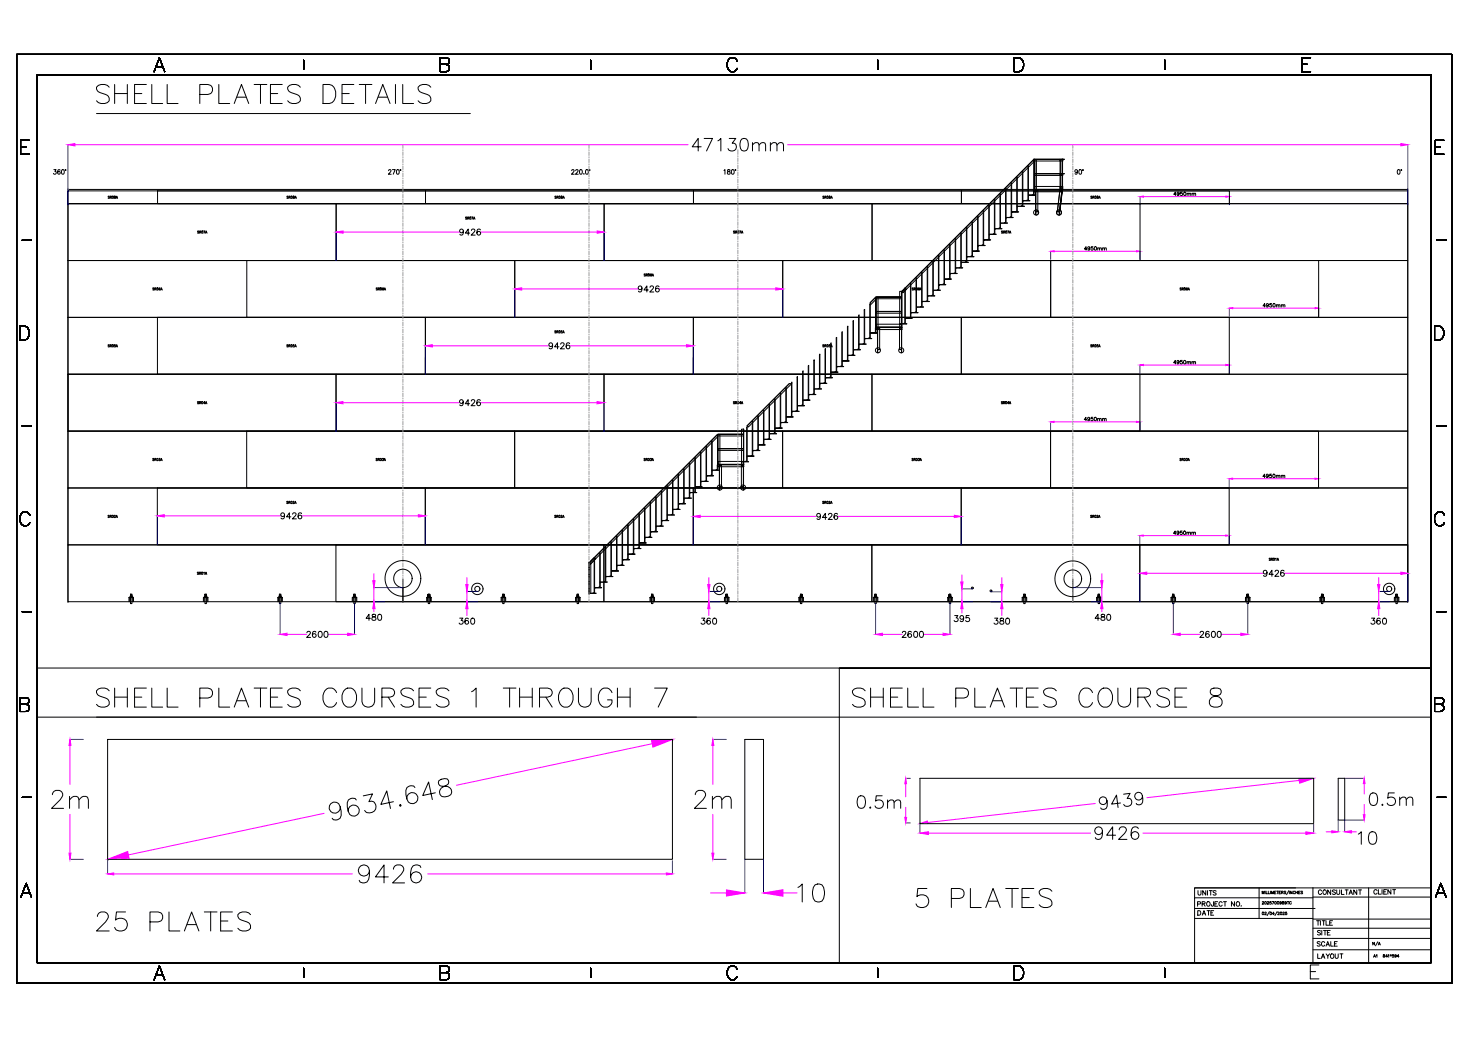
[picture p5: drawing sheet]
<svg xmlns="http://www.w3.org/2000/svg" width="841mm" height="594mm" viewBox="0 0 841 594" stroke-linecap="round" stroke-linejoin="round" font-family="sans-serif">
<!-- layer: title-block -->
<g fill="none" stroke="#000" stroke-width=".57">
<path d="M9 31h823v532h-823zM89 38h4M174 34v6M252 37h5v-2v-1l-1-1h-4v8h4a2.1 2.1 0 0 0 2-2 2.1 2.1 0 0 0-2-2M338 34v6M422 35a2.9 2.9 0 0 0-3-2 2.9 2.9 0 0 0-2 3 3 3 0 0 0 0 4 3 3 0 0 0 4 1l1-2M503 34v6M581 33h3a4 4 0 0 1 2 4 4 4 0 0 1-2 4h-3zM667 34v6M746 37h3M751 33h-5v8h5M832 31h-823v532"/>
<path d="M21 43h799v508h-799zM88 41l3-8 3 8M820 43h-799v508M12 84h3M17 80h-5v8h5M822 84h3M827 80h-5v8h5M13 138h5M823 138h5M11 187h3a4 4 0 0 1 3 4 4 4 0 0 1-3 4h-3zM822 187h3a4 4 0 0 1 2 4 4 4 0 0 1-2 4h-3zM13 244h5"/>
<path d="M823 244h5M17 295a2.9 2.9 0 0 0-3-2 2.9 2.9 0 0 0-3 3 3 3 0 0 0 1 4 3 3 0 0 0 4 1l1-2M828 295a2.9 2.9 0 0 0-4-2 2.9 2.9 0 0 0-2 3 3 3 0 0 0 1 4 3 3 0 0 0 3 1l2-2M13 350h5M823 350h5M11 403h5l1-1-1-2h-1h-4v8h4a2.1 2.1 0 0 0 2-2 2.1 2.1 0 0 0-2-3M822 403h4l1-1v-2h-2h-3v8h3a2.1 2.1 0 0 0 2-2 2.1 2.1 0 0 0-2-3M13 457h5M823 457h5M12 514l3-8 3 8M13 511h4M822 514l3-8 3 8"/>
<path d="M824 511h3M89 559h4M174 555v5M252 557h5v-1v-2l-1-1h-4v8h4a2.1 2.1 0 0 0 2-2 2.1 2.1 0 0 0-2-2M338 555v5M422 555a2.9 2.9 0 0 0-3-2 2.9 2.9 0 0 0-2 3 3 3 0 0 0 0 4 3 3 0 0 0 4 1l1-2M503 555v5M581 553h3a4 4 0 0 1 2 4 4 4 0 0 1-2 4h-3zM667 555v5M751 557h3M756 553h-5v8h5M88 561l3-8 3 8"/>
</g>
<path d="M832 31v532h-823M820 43v508h-799" fill="none" stroke="#d00" stroke-width=".57"/>
<!-- layer: 0 -->
<g fill="none" stroke="#000" stroke-width=".57">
<path d="M9 31h.1M55 65h214M244 205v9M397 205v9M231 337v8M21 383h799h-339v168M21 411h799M427 424v68M437 424v68M767 446v24M770 446v24M684 509h58"/>
<path d="M721 509v17M752 509v42M752 514h-68v37M752 509h-68v5M752 514h68M752 509h68M784 509v42M684 520h69M684 526h68M752 527h68M752 538h68M752 532h68"/>
<path d="M752 544h68M832 563h.1"/>
</g>
<!-- layer: Outline -->
<g fill="none" stroke="#000" stroke-width=".57">
<path d="M723 512v-1l1 1v-1v1M723 517l1-1v1l-1 1h1M725 511v1M725 511v1h1M726 517l1-1v1l-1 1h1M727 511v1M728 511v1M728 516l-1 1h1v1h-1M728 512v-1l1 1 1-1v1M729 516h1l-1 2M730 511h1M731 511h-1v1h1"/>
<path d="M731 511h1M732 511v1M733 511h.1M734 511h-1v1h1M734 517h-1h1a.8 .8 0 0 1-1 1M734 511h1h-1v1M735 511v1M735 517v1l1-1zM737 511h-1l1 1h-1M737 517h-1h1a.7 .7 0 0 1-1 1M737 516h1M738 516v2"/>
<path d="M738 510l-1 3M739 511v1M740 517a.6 .6 0 0 0-1 0 .6 .6 0 0 0 0 1 .6 .6 0 0 0 1 0M740 511v1l-1-1v1M742 511a.6 .6 0 0 0-1 0 .6 .6 0 0 0 0 1 .6 .6 0 0 0 1 0M742 511h1M742 511v1M743 511v1M744 511h.1M745 511h-1v1h1M746 511h-1l1 1h-1M725 523v1h1"/>
<path d="M727 522l-1 3M730 524h-1l1-1v1M732 522l-2 3M732 523h1l-1 1h1M735 523h1l-1 1h1M737 523h-1h1v1h-1"/>
<circle cx="725" cy="517" r=".7"/>
<circle cx="731" cy="517" r=".7"/>
<circle cx="732" cy="517" r=".7"/>
<circle cx="724" cy="523" r=".7"/>
<circle cx="728" cy="523" r=".7"/>
<circle cx="734" cy="523" r=".7"/>
</g>
<!-- layer: objects -->
<g fill="none" stroke="#00f" stroke-width=".57">
<path d="M653 113v4M704 113v4M602 144v5M653 144v5M704 177v4M755 177v4M653 209v5M704 209v5M602 242v4M653 242v4M704 274v5M755 274v5"/>
<path d="M653 307v4M704 307v4"/>
</g>
<path d="M655 113h47M604 144h47M706 177h47M655 209h47M604 242h47M706 274h47M655 307h47" fill="none" stroke="#f0f" stroke-width=".57"/>
<g fill="#f0f" stroke="#f0f" stroke-width=".57">
<path d="M702 112l2 1h-2z"/>
<path d="M653 113l2-1v1z"/>
<path d="M602 144h2z"/>
<path d="M651 144h2h-2z"/>
<path d="M704 177l2-1v1z"/>
<path d="M753 176l2 1h-2z"/>
<path d="M702 209h2h-2z"/>
<path d="M653 209h2z"/>
<path d="M651 241l2 1h-2z"/>
<path d="M602 242l2-1v1z"/>
<path d="M704 274h2v1z"/>
<path d="M753 274h2l-2 1z"/>
<path d="M653 307h2z"/>
<path d="M702 307h2h-2z"/>
</g>
<g fill="none" stroke="#000" stroke-width=".57">
<path d="M592 91h.1M592 91l-73 74M592 91v1M592 92h17M592 93l-75 75 2-2v-1M592 92h1M592 91h17zM592 92l1 18zM592 92v18M593 99v2zM593 99h15l-15 1M594 92v18"/>
<path d="M607 91v1M607 99v2v-1M607 92v18M608 91h.1M608 99l1 2M608 99v1M608 100v1h-15M608 100h1M609 92h-2v18h2M609 92h.1M609 92v18zM609 92v18"/>
<path d="M609 91v1M609 92v18v-1M609 91h.1M609 99h1l-1 1v1M609 91h1h-1v1M39 117h768v32h-768zM39 108v237M39 117h154v32h-154M39 109h553M63 113h-1h1h-1M63 113l1-1h-1v2M64 113v1"/>
<path d="M66 112v2h-1l1-1zM66 114l1-2v2M67 113h.1M90 109h154v8h-154zM165 113h-1h1h-1M166 113v-1v2M166 113v1M168 112l1 2-1-1h1zM169 114v-2l1 2M169 113h1M193 117h153v32h-153zM244 109h153v8h-153z"/>
<path d="M319 113h-1h1h-1M319 113l1-1h-1v2M319 113l1 1M321 112l1 2-1-1h1zM322 114l1-2v2M323 113h.1M346 117h154v32h-154zM397 109h154v8h-154zM472 113h-1h1h-1M473 113v-1v2M473 113v1M475 112l1 2h-1l1-1z"/>
<path d="M476 114v-2l1 2M476 113h1M500 117h153v32h-153zM551 109h153v8h-153zM586 115v-17v20h-1M586 115h.1M586 115h4h-4M586 115v3M587 118l-4 1M587 118h.1M589 112h4h-4zM589 112v-17v20h-1"/>
<path d="M589 112v3M592 109h17M592 109v2l-1 1M592 109v3M592 110h2M593 110v-18h1v18M593 107h15v1h-15zM593 107v1M593 109h-1v1M593 109v2M593 109h2M593 109h16v1"/>
<path d="M595 109h-2v14v-12M595 109v12h-2M607 109h1v1l-1 11h-1zM607 109h.1M607 107v1M609 110l-2 13 1-14-1 14M609 110l-1-1h-1l-1 12M609 110h-17M609 109h-17v1M609 109h197M609 101h.1M609 107v1"/>
<path d="M626 113l-1-1 1 1h-1M626 113l1-1h-1v2M626 113l1 1M629 112v2l-1-1h1zM629 114l1-2v2M630 113h.1M674 111h-2l1-1v2M676 111a.6 .6 0 0 1-1 0 .7 .7 0 0 1-1-1 .6 .6 0 0 1 1 0v2h-1M677 110h-1v1a.7 .7 0 0 1 1 0 .7 .7 0 0 1 0 1 .7 .7 0 0 1-1 0M680 111h1v1M680 111v1M681 111h1v1"/>
<path d="M683 111h1v1M683 111v1M684 111h1v1M807 109h-768v8h768M807 108v237M267 124v1M268 125l1-1h-1v2M268 125l1 1M270 124h1l-1 2M271 126l1-2v2M271 125h1M564 137v-16l-1 19v1"/>
<path d="M564 137v1M564 137h4l-4 1M564 138v3M567 134h4l-4 1zM567 134v-16l-1 19M567 135v2M570 131v-17v20h-1M570 131h.1M570 131h4h-4M570 131v3M573 128v-17v20h-1M573 128h4h-4z"/>
<path d="M573 128v3M576 125v-17v20h-1M576 125h4h-4zM576 125v3M580 121v-16l-1 19v1M580 121h4l-4 1zM580 122v3M582 121h1v-20v20M593 121h2M594 120a1.4 1.4 0 0 1 1 2 1.4 1.4 0 0 1-1 1M606 121h1M607 120h.1"/>
<path d="M607 121v2M39 149h768v33h-768zM141 149h154v33h-154zM295 149h153v33h-153zM370 157h-1l1 1h-1M370 158l1-1h-1v1M371 158h.1M373 157v1v-1v1M374 158v-1v1M374 158h.1M448 149h154v33h-154zM541 160v-17v20h-1"/>
<path d="M541 160h4h-4zM544 157v-17v20h-1M544 157h4h-4zM544 157v3M548 153v-16l-1 19-1 1M548 153l4 1h-4zM548 154v3M551 150v-16l-1 19M551 150h4l-4 1zM551 151v2M554 147v-17v20h-1M554 147h4h-4z"/>
<path d="M554 147v3M557 144v-17v20h-1M557 144h4h-4zM557 144v3M559 144h1v-20v20M560 141h4zM560 141h.1M602 149h153v33h-153zM623 143h-2l1-2v2M624 142a.6 .6 0 0 1 0 1 .7 .7 0 0 1-1-1 .6 .6 0 0 1 1 0v1h-1M626 141h-1v1a.7 .7 0 0 1 1 0 .7 .7 0 0 1 0 1 .7 .7 0 0 1-1 0M629 142h1v1"/>
<path d="M629 142v1M630 142h1v1M632 142h1v1M632 142v1M633 142h1v1M88 165h-1l1 1h-1M89 166v-1v1M89 166h.1M92 165h-1v1h1l-1-1v1M92 166v-1l1 1M92 166h1M216 165h-1l1 1h-1"/>
<path d="M217 166v-1v1M217 166h.1M220 165h-1v1h1l-1-1v1M220 166v-1l1 1M220 166h1M499 174l-1 20M499 173v18M502 170v19zM502 170l-3 3M502 172l-3 3M502 170h15zM502 170h1v19h-1"/>
<path d="M502 171h15M502 178h14zM502 178v1h14v-1M517 167v22zM517 167h-2v22h2M517 167l2-2zM517 167v1v-1M519 165l-2 2M522 179v-17v20h-1M522 179h4h-4zM522 179v3M523 165v1"/>
<path d="M524 166v-1v1M524 179h1v-20v20M524 166h1M525 176h4h-4M527 165h-1v1h1l-1-1v1M527 166l1-1v1M527 166h1M528 173h4h-4zM528 173v-17v20h-1M528 173v3M530 173l1-1v-19v20M531 169h5l-5 1"/>
<path d="M535 166v-16l-1 19M535 166h4l-4 1zM535 167v2M538 163h4h-4zM538 163v-17v20h-1M538 163v3M541 160v3M677 165h-1l1 1h-1M677 166l1-1h-1v1M678 166h.1M680 165v1v-1v1M681 166v-1v1"/>
<path d="M681 166h.1M725 175h-1l1-1v2M727 175a.6 .6 0 0 1-1 0 .6 .6 0 0 1 0-1 .6 .6 0 0 1 1 0l-1 2M728 174l-1 1a1 1 0 0 1 2 0 .7 .7 0 0 1-1 1 .7 .7 0 0 1-1 0M731 175h1v1M731 175v1M732 175h1v1M734 175h1v1M734 175v1M735 175h1v1M39 182h768v32h-768zM63 198h-1h1l-1 1"/>
<path d="M63 198h1l-1-1v2M64 198v1M66 197l-1 1h1v1h-1M66 199l1-2v2M67 198h.1M90 182h154v32h-154zM165 198h-1l1 1h-1M165 198h1l-1-1v2M166 198v1M168 197v1l1 1h-1M169 199v-2l1 2M169 198h1"/>
<path d="M244 182h153v32h-153zM397 182h154v32h-154zM472 198h-1h1l-1 1M473 198v-1v2M473 198v1M476 197l-1 1 1 1h-1M476 199v-2l1 2M476 198h1M492 197v-17v20h-1M492 198v2M492 197v1M492 197h4h-4v1"/>
<path d="M495 194v-17v20h-1M495 194h4h-4zM495 194v3M499 191h.1M499 191h4h-4M499 191v3M502 189h15M502 188h15zM502 187h15M502 188v2l-1 1M502 188v3M502 186h14v1h-14z"/>
<path d="M503 188v2zM503 188h1M504 188h-1v14v-12M504 188v12h-1M515 188h2M515 188h1v14l1-13M515 188v12h1M515 185l4 1h-4zM517 189h.1M519 182v-16l-1 19M519 182h4l-4 1zM519 183v2"/>
<path d="M551 182h153v32h-153zM626 198h-1h1l-1 1M626 198h1l-1-1v2M626 198l1 1M629 197l-1 1h1v1h-1M629 199l1-2v2M630 198h.1M39 214h768v33h-768zM39 214h154v33h-154zM193 214h153v33h-153zM346 214h154v33h-154zM452 220l-24 24"/>
<path d="M452 220h2l-25 25-1-1M470 220h4h-4zM470 220v-17l-1 20M470 220v3M473 216v-16v19l-1 1M473 216h4l-4 1zM473 217v3M476 213v-16v19h-1M476 213h4l-4 1zM476 214v2M479 210v-17v20h-1M479 210h4h-4z"/>
<path d="M479 210v3M483 207v-17l-1 20M483 207h4h-4zM483 207v3M486 204h4h-4zM486 204v-17l-1 19v1M486 204v3M489 200v-16v19l-1 1M489 200h4l-4 1M489 200v1M489 201v3M500 214h153v33h-153z"/>
<path d="M503 200h1M515 200h2M674 208h-2l1-2v2M675 207a.6 .6 0 0 1 0 1 .7 .7 0 0 1-1-1 .6 .6 0 0 1 1 0v1h-1M677 206h-1v1a.7 .7 0 0 1 1 0 .7 .7 0 0 1 0 1 .7 .7 0 0 1-1 0M680 208l1-1v1M680 207v1M681 208l1-1v1M683 208l1-1v1M683 207v1M684 208l1-1v1M450 239v-17v20h-1"/>
<path d="M450 239h5h-5zM450 239v3M453 239l1-20v20M454 236h4M454 236h.1M457 232v-16v19l-1 1M457 232h4l-4 1zM457 233v3M458 236h.1M460 229v-16v19h-1M460 229h4l-4 1zM460 230v2"/>
<path d="M462 229h1v-20v20M463 226h4M463 226h.1M467 223v-17l-1 20h-1M467 223v3M467 223h.1M467 223h4M467 226h-4M467 226h.1M471 223h.1M624 240a.6 .6 0 0 1-1 0 .6 .6 0 0 1 0-1 .6 .6 0 0 1 1 0v2h-1M626 239h-1v1a.7 .7 0 0 1 1 0 .7 .7 0 0 1 0 1 .7 .7 0 0 1-1 0"/>
<path d="M629 240v1M632 240v1M39 247h768v33h-768zM141 247h154v33h-154zM295 247h153v33h-153zM411 249v18zM411 250l-70 70v-1M411 249h15zM411 249h1v18h-1M411 250h15M411 257h15zM411 257v1h15v-1"/>
<path d="M426 246h-1v21h1M426 246h.1M426 246v21zM431 258v-17v20h-1M431 258h4h-4zM431 258v3M434 255v-17v20h-1M434 255h4h-4zM434 255v3M438 252v-17l-1 20M438 252h4h-4zM438 252v3"/>
<path d="M441 248v-16v19l-1 1M441 248l4 1h-4zM441 249v3M444 245v-16v19h-1M444 245h4l-4 1zM444 246v2M447 242v-17v20h-1M447 242h4h-4zM447 242v3M448 247h154v33h-154zM602 247h153v33h-153zM623 240h-2l1-1v2"/>
<path d="M629 240h1v1M630 240h1v1M632 240h1v1M633 240h1v1M39 280h768v32h-768zM88 263h-1l1 1h-1M89 263v1M90 280h154v32h-154zM91 263h1v1h-1M92 264v-1l1 1M92 263h1M216 263h-1l1 1h-1"/>
<path d="M217 263v1M219 263h1v1h-1M220 264v-1l1 1M220 263h1M244 280h153v32h-153zM370 263h-1l1 1h-1M370 263h1h-1v1M371 263v1M373 263v1h-1M373 264l1-1v1M374 263h.1M397 280h154v32h-154z"/>
<path d="M398 279v-17v20h-1M398 279h4h-4zM398 279v3M402 276v-17l-1 20M402 276v3M402 276h4M402 276h.1M405 273v-17v19l-1 1M405 273h4h-4zM405 273v3M406 276h.1M407 273l1-1v-19v20"/>
<path d="M408 270h.1M408 269h4M410 269h1v-3v3M411 266h15zM411 267h15M411 264h15v2h-15zM412 266v3zM412 269h-4v1M412 269h.1M412 267h1M412 279h1M413 267h-1v14v-12"/>
<path d="M413 267v12h-1M425 267h1v14v-14M425 267h1M425 267v12h1M425 279h1M425 264l4 1h-4zM428 261v-16v19h-1M428 261h4l-4 1zM428 262v2M523 263h-1l1 1h-1M524 263v1M526 263h1v1h-1"/>
<path d="M527 264v-1l1 1M527 263h1M551 280h153v32h-153zM677 263h-1l1 1h-1M677 263h1h-1v1M678 263v1M680 263v1h-1M680 264l1-1v1M681 263h.1M725 273h-1v-1v2M727 272a.7 .7 0 0 1-1 1 .6 .6 0 0 1 0-1 .6 .6 0 0 1 1 0l-1 2-1-1M728 272h-1a.7 .7 0 0 1 1 0 1 1 0 0 1 0 2 .7 .7 0 0 1-1-1"/>
<path d="M731 273l1-1v2M731 272v2M732 273l1-1v2M734 273l1-1v2M734 272v2M735 273l1-1v2M63 295h-1l1 1h-1M63 296l1-1h-1v2M63 296l1 1M65 296l1-1-1 2h1M66 297l1-2v2M67 296h.1"/>
<path d="M319 295h-1l1 1h-1M319 296l1-1h-1v2M319 296l1 1M321 296l1-1-1 2h1M322 297l1-2v2M322 296h1M379 298v-16v19h-1M379 298h4l-4 1zM379 299v2M381 298h1v-20v20M382 295h4zM382 295h.1"/>
<path d="M386 292v-17l-1 20h-1M386 292h4h-4zM386 292v3M389 289v-17l-1 19v1M389 289h4h-4zM389 289v3M391 289l1-1v-19v20M392 285h4M392 286h.1M395 282v-17v20h-1M395 282h4l-4 1zM395 283v2"/>
<path d="M396 285h.1M626 295h-1l1 1h-1M626 296l1-1h-1v2M626 296l1 1M628 296l1-1-1 2h1M629 297l1-2v2M629 296h1M39 312h768v33h-768zM192 312h154v33h-154zM341 319l70-70-74 74zM341 319l-3 3v1M341 319l-4 3"/>
<path d="M346 312h153v33h-153zM360 317h4l-4 1M363 314v-16v19h-1M363 314h.1M363 315v2M363 314h4M366 311v-17v20h-1M366 311h4h-4zM366 311v3M367 314h.1M370 308v-17l-1 20h-1M370 308h4h-4z"/>
<path d="M370 308v3M373 305v-17l-1 20M373 305h4h-4zM373 305v3M376 301h4l-4 1zM376 301v-16v19l-1 1M376 302v3M499 312h154v33h-154zM653 312h154v33h-154zM674 306h-2l1-2v2M675 305a.7 .7 0 0 1-1-1 .6 .6 0 0 1 1 0v2h-1M677 304h-1v1a.7 .7 0 0 1 1 0 .7 .7 0 0 1 0 1 .7 .7 0 0 1-1 0"/>
<path d="M680 305h1v1M680 305v1M681 305h1v1M683 305h1v1M683 305v1M684 305h1v1M728 320h-1l1 1h-1M231 332v13M337 322l1 18zM337 322h1M337 340h4h-3M337 323h.1"/>
<path d="M337 322h.1M338 323v17M338 323h.1M341 337v-17l-1 20M341 337h4h-4zM341 337v3M341 320l-3 3zM343 337l1-1v-19v20M344 333h4l-4 1M347 330v-16v19h-1M347 330h4l-4 1zM347 331v2"/>
<path d="M350 327v-17v20h-1M350 327h4h-4zM350 327v3M352 327h1v-20v20M353 324h5h-5M357 321h4h-4zM357 321v-17l-1 20M357 321v3M359 321l1-1v-19v20M615 332v13M728 320h1h-1v1M729 320v1"/>
<path d="M731 320v1M732 321v-1l1 1M732 321h.1M74 342v3M74 342h2M74 342h.1M75 342h.1M75 340h1v6h-1zM75 341v1M75 341h1v1h-1zM76 341v1M76 342v3"/>
<path d="M76 342h.1M117 342h.1M117 342h2M117 342v3M117 340h1v6h-1zM117 341v1M118 341h-1v1h1M118 341v1M118 342v-1v1M119 342v3M119 342h-2v3M159 342v3"/>
<path d="M159 342h3M159 342h3v3M160 342v3M160 341v1zM160 340h1v6h-1zM160 341v1M160 341h1v1h-1M161 341v1M161 342h.1M161 342v3M162 342h.1M202 342v3"/>
<path d="M202 342h2M203 341l1 1v-1h-1M203 341v1M203 340h1v6h-1zM204 341v1M204 342v3M245 342h2M245 342l-1 3M245 342v3M245 342h.1M245 340h1v6h-1zM245 341v1"/>
<path d="M246 341v1l-1-1v1h1M246 341v1M247 342v3M287 342v3M287 342h3M287 342h.1M288 342v3M288 341v1zM288 342h.1M288 340h1v6h-1zM288 341v1M288 341h1v1h-1"/>
<path d="M289 341v1M289 342h.1M289 342v3M290 342v3M330 342v3M330 342h2M330 341h1v1h-1zM331 340v6zM331 341v1M331 341h1v1h-1M332 342h.1M332 342v3"/>
<path d="M372 342h.1M372 342h3M373 342v3M373 340h1v6h-1zM373 341v1M374 341v1zM374 341h-1v1h1M374 341v1M374 342h.1M375 342v3M375 342h-3v3M415 342v3"/>
<path d="M415 342h3M416 342h.1M416 340h1v6h-1zM416 341v1M417 342h-1v-1h1v1M417 342v3M418 342v3M458 342v3M458 342h2M458 341h1v1h-1zM458 342h.1M459 340v6z"/>
<path d="M459 341v1M459 341h1v1h-1M460 342v3M460 342h.1M500 342h.1M500 342h3M501 342h.1M501 342v3M501 341h1v1h-1zM501 340h1v6h-1zM501 341v1M502 341v1"/>
<path d="M502 342h.1M502 342v3M503 342h.1M503 342v3M503 342h-3v3M543 345v-3h3v3M543 342h.1M543 342h3M543 342v3M544 340h1v6h-1zM544 341v1M544 341h1v1h-1z"/>
<path d="M545 341v1M545 342h.1M545 342v3M546 342h.1M586 342v3M586 342h2M586 340h1v6h-1zM586 341v1M587 341h-1v1h1M587 342v-1v1M588 342v3M628 342h3"/>
<path d="M628 342h3v3M628 342v3M629 342v3M629 341h1v1h-1zM629 342h.1M629 340h1v6h-1zM629 341v1M630 341v1M630 342v3M631 342h.1M671 342v3M671 342h2"/>
<path d="M671 342h.1M672 341v1zM672 342h.1M672 340h1v6h-1zM672 341v1M672 341h1v1h-1M673 341v1M673 342h.1M673 342v3M714 342v3M714 342h2M714 341h1v1h-1z"/>
<path d="M714 340h1v6h-1zM714 341v1M715 341v1M715 342h.1M716 342v3M756 345v-3h3v3M756 342h.1M756 342h3M757 342v3M757 340h1v6h-1zM757 341v1M757 341h1v1h-1"/>
<path d="M758 341v1M758 342h.1M758 342v3M759 342h.1M799 342v3M799 342h2M800 341v1zM800 342h.1M800 340h1v6h-1zM800 341v1M800 341h1v1h-1M801 341v1"/>
<path d="M801 342v3M62 424h323v68h-323zM427 424h10M767 446h3M753 471v-25h-226v26h226M767 470h3M427 492h10"/>
<circle cx="65" cy="113" r=".6"/>
<circle cx="167" cy="113" r=".6"/>
<circle cx="321" cy="113" r=".6"/>
<circle cx="474" cy="113" r=".6"/>
<circle cx="628" cy="113" r=".6"/>
<circle cx="679" cy="111" r=".9"/>
<circle cx="269" cy="125" r=".6"/>
<circle cx="594" cy="122" r="1.4"/>
<circle cx="607" cy="122" r="1.4"/>
<circle cx="372" cy="157" r=".6"/>
<circle cx="628" cy="142" r=".9"/>
<circle cx="90" cy="165" r=".6"/>
<circle cx="218" cy="165" r=".6"/>
<circle cx="525" cy="165" r=".6"/>
<circle cx="679" cy="165" r=".6"/>
<circle cx="730" cy="175" r=".9"/>
<circle cx="65" cy="198" r=".6"/>
<circle cx="167" cy="198" r=".6"/>
<circle cx="474" cy="198" r=".6"/>
<circle cx="628" cy="198" r=".6"/>
<circle cx="503" cy="201" r="1.4"/>
<circle cx="516" cy="201" r="1.5"/>
<circle cx="679" cy="207" r=".9"/>
<circle cx="628" cy="240" r=".9"/>
<circle cx="90" cy="263" r=".6"/>
<circle cx="218" cy="263" r=".6"/>
<circle cx="372" cy="263" r=".6"/>
<circle cx="412" cy="279" r="1.4"/>
<circle cx="426" cy="279" r="1.4"/>
<circle cx="525" cy="263" r=".6"/>
<circle cx="679" cy="263" r=".6"/>
<circle cx="730" cy="273" r=".9"/>
<circle cx="65" cy="296" r=".6"/>
<circle cx="320" cy="296" r=".6"/>
<circle cx="628" cy="296" r=".6"/>
<circle cx="679" cy="305" r=".9"/>
<circle cx="231" cy="331" r="5"/>
<circle cx="231" cy="331" r="10"/>
<circle cx="273" cy="337" r="3"/>
<circle cx="273" cy="337" r="1.5"/>
<circle cx="412" cy="337" r="3"/>
<circle cx="412" cy="337" r="1.5"/>
<circle cx="557" cy="337" r=".5"/>
<circle cx="568" cy="339" r=".5"/>
<circle cx="615" cy="332" r="5"/>
<circle cx="615" cy="332" r="10"/>
<circle cx="730" cy="320" r=".6"/>
<circle cx="796" cy="337" r="1.5"/>
<circle cx="796" cy="337" r="3"/>
</g>
<path d="M807 109v8" fill="none" stroke="#989898" stroke-width=".57"/>
<!-- layer: center-line -->
<g fill="none" stroke="#989898" stroke-width=".57">
<path d="M231 83v2M231 86h.1M231 87v2M231 90h.1M231 91v2M231 94h.1M337 83v2M337 86h.1M337 87v2M337 90h.1M337 91v2M337 94h.1"/>
<path d="M423 90v3M423 93v1M615 83v2M615 86h.1M615 87v2M615 90h.1M615 91v2M615 94h.1M231 103v2M231 106v1M231 107v2M231 110v1"/>
<path d="M231 111v2M231 114v1M231 115v2M231 118v1M231 120v2M337 103v2M337 106v1M337 107v2M337 110v1M337 111v2M337 114v1M337 115v2"/>
<path d="M337 118v1M337 120v2M423 103v2M423 105v1M423 107v2M423 110h.1M423 111v2M423 114h.1M423 115v2M423 118h.1M423 119v2M615 103v2"/>
<path d="M615 106v1M615 107v2M615 110v1M615 111v2M615 114v1M615 115v2M615 118v1M615 120v2M231 122v1M231 124v2M231 126v1M231 128v2"/>
<path d="M231 130v1M231 132v2M231 135h.1M231 136v2M231 139h.1M231 140v2M337 122v1M337 124v2M337 126v1M337 128v2M337 130v1M337 132v2"/>
<path d="M337 135h.1M337 136v2M337 139h.1M337 140v2M423 122h.1M423 123v2M423 126h.1M423 127v2M423 130h.1M423 135v2M423 138h.1M423 139v2"/>
<path d="M615 122v1M615 124v2M615 126v1M615 128v2M615 130v1M615 132v2M615 135h.1M615 136v2M615 139h.1M615 140v2M231 143h.1M231 144v2"/>
<path d="M231 147h.1M231 148v2M231 151h.1M231 152v2M231 155h.1M231 156v2M231 159h.1M337 143h.1M337 144v2M337 147h.1M337 148v2M337 151h.1"/>
<path d="M337 152v2M337 155h.1M337 156v2M337 159h.1M423 142v1M423 143v2M423 146v1M423 147v2M423 150v1M423 151v2M423 154v1M423 156v2"/>
<path d="M423 158v1M423 160v2M615 143h.1M615 144v2M615 147h.1M615 148v2M615 151h.1M615 152v2M615 155h.1M615 156v2M615 159h.1M231 160v2"/>
<path d="M231 163h.1M231 164v2M231 167v1M231 168v2M231 171v1M231 172v2M231 175v1M231 176v2M231 179v1M337 160v2M337 163h.1M337 164v2"/>
<path d="M337 167v1M337 168v2M337 171v1M337 172v2M337 175v1M337 176v2M337 179v1M423 162v1M423 164v2M423 166v1M423 168v2M423 171h.1"/>
<path d="M423 172v2M423 175h.1M423 176v2M423 179h.1M423 180v2M615 160v2M615 163h.1M615 164v2M615 167v1M615 168v2M615 171v1M615 172v2"/>
<path d="M615 175v1M615 176v2M615 179v1M231 180v3M231 183v1M231 185v2M231 187v1M231 189v2M231 191v1M231 193v2M231 195v1M231 197v2"/>
<path d="M231 200h.1M337 180v3M337 183v1M337 185v2M337 187v1M337 189v2M337 191v1M337 193v2M337 195v1M337 197v2M337 200h.1M423 183h.1"/>
<path d="M423 184v2M423 187h.1M423 188v2M423 191h.1M423 192v2M423 195h.1M423 196v2M423 199h.1M615 180v3M615 183v1M615 185v2M615 187v1"/>
<path d="M615 189v2M615 191v1M615 193v2M615 195v1M615 197v2M615 200h.1M231 201v2M231 204h.1M231 205v2M231 208h.1M231 209v2M231 212h.1"/>
<path d="M231 213v2M231 216h.1M231 217v2M231 220h.1M337 201v2M337 204h.1M337 205v2M337 208h.1M337 209v2M337 212h.1M337 213v2M337 216h.1"/>
<path d="M337 217v2M337 220h.1M423 200v2M423 203v1M423 204v2M423 207v1M423 208v2M423 211v1M423 212v2M423 215v1M423 216v3M423 219v1"/>
<path d="M615 201v2M615 204h.1M615 205v2M615 208h.1M615 209v2M615 212h.1M615 213v2M615 216h.1M615 217v2M615 220h.1M231 221v2M231 224h.1"/>
<path d="M231 225v2M231 228h.1M231 229v2M231 232v1M231 233v2M231 236v1M231 237v2M337 221v2M337 224h.1M337 225v2M337 228h.1M337 229v2"/>
<path d="M337 232v1M337 233v2M337 236v1M337 237v2M423 221v2M423 223v1M423 225v2M423 227v1M423 233v2M423 236h.1M423 237v2M423 240h.1"/>
<path d="M615 221v2M615 224h.1M615 225v2M615 228h.1M615 229v2M615 232v1M615 233v2M615 236v1M615 237v2M231 240v1M231 241v2M231 244v1"/>
<path d="M231 246v2M231 248v1M231 250v2M231 252v1M231 254v2M231 256v1M231 258v2M337 240v1M337 241v2M337 244v1M337 246v2M337 248v1"/>
<path d="M337 250v2M337 252v1M337 254v2M337 256v1M337 258v2M423 241v2M423 244h.1M423 245v2M423 248h.1M423 249v2M423 252h.1M423 253v2"/>
<path d="M423 256h.1M423 257v2M423 260h.1M615 240v1M615 241v2M615 244v1M615 246v2M615 248v1M615 250v2M615 252v1M615 254v2M615 256v1"/>
<path d="M615 258v2M231 261h.1M231 262v2M231 265h.1M231 266v2M231 269h.1M231 270v2M231 273h.1M231 274v2M231 277h.1M231 278v2M337 261h.1"/>
<path d="M337 262v2M337 265h.1M337 266v2M337 269h.1M337 270v2M337 273h.1M337 274v2M337 277h.1M337 278v2M423 261v2M423 264h.1M423 265v2"/>
<path d="M423 268v1M423 269v2M423 272v1M423 273v2M423 276v1M423 277v2M615 261h.1M615 262v2M615 265h.1M615 266v2M615 269h.1M615 270v2"/>
<path d="M615 273h.1M615 274v2M615 277h.1M615 278v2M231 281h.1M231 282v2M231 285h.1M231 286v2M231 289h.1M231 290v2M231 293v1M231 294v2"/>
<path d="M231 297v1M231 298v2M337 281h.1M337 282v2M337 285h.1M337 286v2M337 289h.1M337 290v2M337 293v1M337 294v2M337 297v1M337 298v2"/>
<path d="M423 280v1M423 281v3M423 284v1M423 286v2M423 288v1M423 290v2M423 292v1M423 294v2M423 296v1M423 298v2M615 281h.1M615 282v2"/>
<path d="M615 285h.1M615 286v2M615 289h.1M615 290v2M615 293v1M615 294v2M615 297v1M615 298v2M231 301v1M231 302v2M231 305v1M231 306v3"/>
<path d="M231 309v1M231 311v2M231 313v1M231 315v2M231 317v1M231 319v2M337 301v1M337 302v2M337 305v1M337 306v3M337 309v1M337 311v2"/>
<path d="M337 313v1M337 315v2M337 317v1M337 319v2M423 301h.1M423 302v2M423 305h.1M423 306v2M423 309h.1M423 310v2M423 313h.1M423 314v2"/>
<path d="M423 317h.1M423 318v2M615 301v1M615 302v2M615 305v1M615 306v3M615 309v1M615 311v2M615 313v1M615 315v2M615 317v1M615 319v2"/>
<path d="M231 321v1M231 323v2M231 326h.1M231 327v2M231 330h.1M231 331v2M231 334h.1M231 335v2M231 338h.1M231 339v2M337 321v1M337 323v2"/>
<path d="M337 326h.1M337 327v2M337 330h.1M337 331v2M337 334h.1M337 335v2M337 338h.1M337 339v2M423 321h.1M423 322v2M423 325h.1M423 326v2"/>
<path d="M423 329v1M423 330v2M423 333v1M423 334v2M423 337v1M423 338v2M615 321v1M615 323v2M615 326h.1M615 327v2M615 330h.1M615 331v2"/>
<path d="M615 334h.1M615 335v2M615 338h.1M615 339v2M231 342h.1M231 343v2M337 342h.1M337 343v2M423 341v1M423 342v3M615 342h.1M615 343v2"/>
</g>
<!-- layer: dimensions -->
<g fill="none" stroke="#00f" stroke-width=".57">
<path d="M39 83v34M807 83v34M40 424h8M385 424h.1M408 424h8M519 446h3M770 446h12M519 471h3M527 472v5M527 471v1M753 472v5M770 470h12"/>
<path d="M40 492h8M62 493v8M62 492v1M385 493v8M408 492h8"/>
</g>
<g fill="none" stroke="#f0f" stroke-width=".57">
<path d="M43 83h351M451 83h352M40 427v22M374 426l-112 24M408 427v22M519 449v7M747 447l-90 10M782 447v8M40 467v22M186 466l-112 24M408 467v22M519 462v8"/>
<path d="M529 477h96M628 460l-99 11M655 477h95M782 461v8M65 501h137M245 501h137"/>
</g>
<g fill="#f0f" stroke="#f0f" stroke-width=".57">
<path d="M803 82l4 1-4 1z"/>
<path d="M39 83l4-1v2z"/>
<path d="M373 424h12l-11 4z"/>
<path d="M62 492l11-4 1 4z"/>
<path d="M408 424l1 3h-1z"/>
<path d="M408 489h1l-1 3z"/>
<path d="M382 500l3 1h-3z"/>
<path d="M62 501l3-1v1z"/>
<path d="M40 424l1 3h-1z"/>
<path d="M40 489h1l-1 3z"/>
<path d="M744 446h9l-8 3z"/>
<path d="M527 472l4-2 1 2z"/>
<path d="M782 446v3h-1z"/>
<path d="M781 467h1v3z"/>
<path d="M748 477h5l-5 1z"/>
<path d="M527 477l5-1v2z"/>
<path d="M519 446v3h-1z"/>
<path d="M518 468h1v3z"/>
</g>
<!-- layer: 0 -->
<g fill="none" stroke="#00f" stroke-width=".57">
<path d="M193 133v16M346 133v16M295 166v16M448 166v16M244 198v16M397 198v16M193 231v16M346 231v16M90 296v16M244 296v16M397 296v16M551 296v16"/>
<path d="M214 337h17M268 339h5M406 339h6M551 337h6M568 339h6M615 337h16M653 328v17M790 339h6M807 328v17M160 346v17M203 346v17M214 345h6"/>
<path d="M268 345h5M406 345h6M502 346v17M544 346v17M551 345h6M568 345h6M625 345h6M672 346v17M715 346v17M790 345h6M767 470v7M770 470v7"/>
<path d="M427 492v20M437 492v20"/>
</g>
<g fill="none" stroke="#f0f" stroke-width=".57">
<path d="M197 133h66M275 133h67M299 166h67M378 166h66M248 198h66M327 198h66M196 231h67M275 231h67M94 296h67M173 296h67M401 296h67M480 296h67"/>
<path d="M214 337v8M214 329v4M268 339v8M268 331v4M406 339v8M406 331v4M551 337v8M551 329v4M574 339v8M574 331v4M631 337v8M631 329v4"/>
<path d="M657 328h67M736 328h67M790 339v8M790 331v4M214 346v4M268 349v4M406 349v4M551 347v4M574 349v4M631 346v4M790 349v4M164 363h12"/>
<path d="M188 363h11M506 363h11M529 363h11M676 363h11M700 363h11M760 477h5M407 512h14M448 512h9"/>
</g>
<g fill="#f0f" stroke="#f0f" stroke-width=".57">
<path d="M193 231l3-1v1z"/>
<path d="M342 230l4 1h-4z"/>
<path d="M244 198l4-1v2z"/>
<path d="M393 197l4 1-4 1z"/>
<path d="M193 133l4-1v2z"/>
<path d="M342 132l4 1-4 1z"/>
<path d="M295 166l4-1v1z"/>
<path d="M444 165l4 1h-4z"/>
<path d="M397 296l4-1v2z"/>
<path d="M547 295l4 1-4 1z"/>
<path d="M90 296l4-1v1z"/>
<path d="M240 295l4 1h-4z"/>
<path d="M653 328h4v1z"/>
<path d="M803 328h4l-4 1z"/>
<path d="M268 345v4h-1z"/>
<path d="M267 335h1v4z"/>
<path d="M406 345l1 4h-2z"/>
<path d="M405 335h2l-1 4z"/>
<path d="M790 345l1 4h-2z"/>
<path d="M789 335h2l-1 4z"/>
<path d="M551 345l1 4h-2z"/>
<path d="M550 333h2l-1 4z"/>
<path d="M574 345l1 4h-2z"/>
<path d="M573 335h2l-1 4z"/>
<path d="M672 363h4v1z"/>
<path d="M711 363h4l-4 1z"/>
<path d="M502 363h4v1z"/>
<path d="M540 363h4l-4 1z"/>
<path d="M160 363h4v1z"/>
<path d="M199 363h4l-4 1z"/>
<path d="M214 345l1 4h-1z"/>
<path d="M214 333h1l-1 4z"/>
<path d="M631 345l1 4h-1z"/>
<path d="M631 333h1l-1 4z"/>
<path d="M437 512l12-2v3z"/>
<path d="M416 510l11 2-11 1z"/>
<path d="M770 477l4-1v1z"/>
<path d="M763 476l4 1h-4z"/>
</g>
<!-- layer: dimensions -->
<path d="M204 458a3 3 0 0 0-4 0 8 8 0 0 0 2 9 3 3 0 0 0 4-2 3 3 0 0 0-3-4 3 3 0 0 0-4 4M208 456l5-1-2 4a3 3 0 0 1 5 3 3 3 0 0 1-4 4h-2l-1-2M225 459l-7 2 4-8 2 10M238 451a3 3 0 0 0-5 0 8 8 0 0 0 2 9 3 3 0 0 0 4-2 3 3 0 0 0-3-4 3 3 0 0 0-3 4M249 454l-7 2 4-8 2 10M251 447a2.1 2.1 0 0 0 2 3 4 4 0 0 1 6 4 4 4 0 0 1-4 3 4 4 0 0 1-3-3 5 5 0 0 1 4-4 2.1 2.1 0 0 0 0-4h-3zM195 462a3 3 0 0 1-4 4 3 3 0 0 1-2-5 3 3 0 0 1 5-1 9 9 0 0 1 1 9 3 3 0 0 1-5 0M229 461h1l-1 1z" fill="none" stroke="#000" stroke-width=".57"/>
<g font-size="16.3">
<text x="54" y="61">SHELL PLATES DETAILS</text>
<text x="54" y="406">SHELL PLATES COURSES 1 THROUGH 7</text>
<text x="487" y="406">SHELL PLATES COURSE 8</text>
<text x="524" y="521">5 PLATES</text>
<text x="54" y="534">25 PLATES</text>
</g>
<g font-size="15.4">
<text x="28" y="464">2m</text>
<text x="397" y="464">2m</text>
<text x="204" y="507">9426</text>
<text x="456" y="518">10</text>
</g>
<text font-size="15" x="629" y="465">9439</text>
<g font-size="11.9">
<text x="395" y="88">47130mm</text>
<text x="783" y="463">0.5m</text>
<text x="626" y="482">9426</text>
<text x="777" y="485">10</text>
</g>
<text font-size="11.5" x="490" y="464">0.5m</text>
<g font-size="7.1">
<text x="262" y="136">9426</text>
<text x="364" y="169">9426</text>
<text x="313" y="201">9426</text>
<text x="262" y="234">9426</text>
<text x="159" y="298">9426</text>
<text x="467" y="299">9426</text>
<text x="208" y="357">480</text>
<text x="262" y="359">360</text>
<text x="400" y="359">360</text>
<text x="545" y="357">395</text>
<text x="568" y="359">380</text>
<text x="626" y="357">480</text>
<text x="784" y="359">360</text>
<text x="174" y="367">2600</text>
<text x="516" y="367">2600</text>
<text x="686" y="367">2600</text>
</g>
<text font-size="6.6" x="722" y="331">9426</text>
<g font-size="6.2">
<text x="786" y="514">CLIENT</text>
<text x="685" y="526">DATE</text>
<text x="754" y="537">SITE</text>
<text x="754" y="550">LAYOUT</text>
</g>
<g font-size="5.7">
<text x="29" y="101">360°</text>
<text x="799" y="101">0°</text>
<text x="685" y="514">UNITS</text>
<text x="754" y="514">CONSULTANT</text>
<text x="685" y="520">PROJECT NO.</text>
<text x="753" y="531">TITLE</text>
<text x="754" y="543">SCALE</text>
</g>
<g font-size="5.7" fill="#989898">
<text x="221" y="101">270°</text>
<text x="326" y="101">220.0°</text>
<text x="413" y="101">180°</text>
<text x="615" y="101">90°</text>
</g>
<text font-size="5.3" x="785" y="543">N/A</text>
<text font-size="4.4" x="786" y="550">A1 841*594</text>
<g font-size="4">
<text x="112" y="135">SR07A</text>
<text x="573" y="135">SR07A</text>
<text x="316" y="192">SR05A</text>
<text x="112" y="232">SR04A</text>
<text x="573" y="232">SR04A</text>
<text x="163" y="290">SR02A</text>
<text x="470" y="290">SR02A</text>
<text x="112" y="330">SR01A</text>
</g>
<g font-size="4" fill="#989898">
<text x="419" y="135">SR07A</text>
<text x="419" y="232">SR04A</text>
</g>
</svg>
